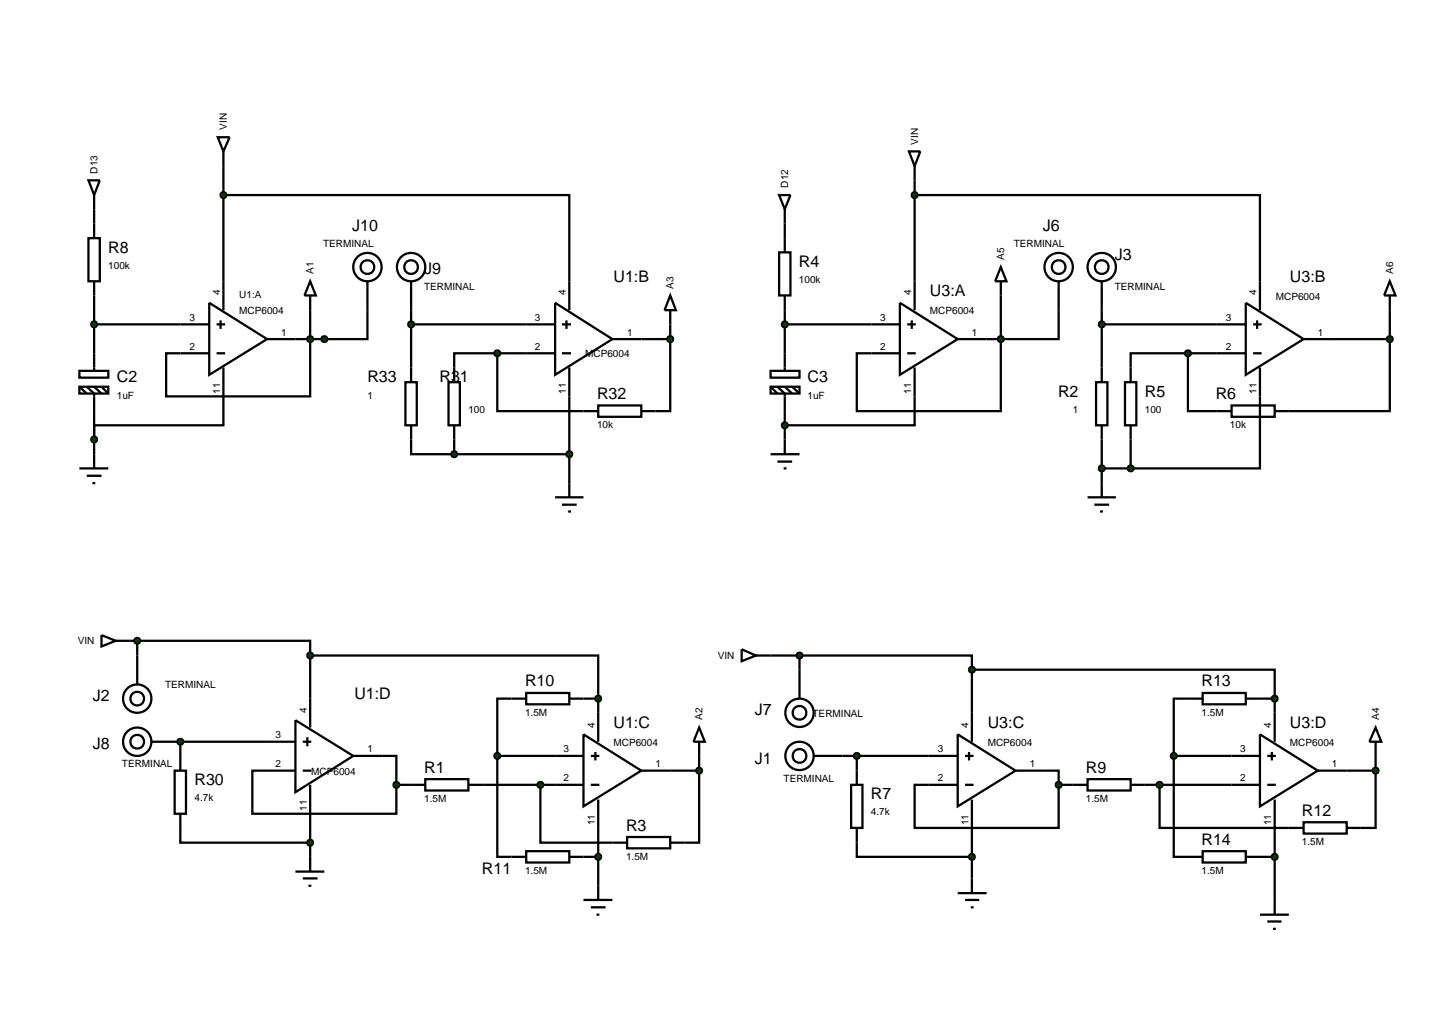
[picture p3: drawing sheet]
<svg xmlns="http://www.w3.org/2000/svg" width="257mm" height="180mm" viewBox="0 0 257 180" stroke-linecap="round" stroke-linejoin="round" font-family="sans-serif">
<g fill="none" stroke="#000" stroke-width=".4">
<path d="M16.6 36.9v5.1M39.4 34.4h61v15.2M39.4 29.3v20.3M138.4 39.4v2.6M161.3 34.4h60.9v15.2M161.3 31.8v17.8M15.6 42h2v7.6h-2zM16.6 57.2h15.2M16.6 49.6v15.8M54.7 54.7v15.2h-25.4v-7.6h2.5M64.8 54.7v5.1h-12.7M72.5 54.7v12.7"/>
<path d="M72.5 57.2h20.3M113.1 59.8h5.1M118.2 59.8v12.7h-5.1M118.2 57.2v2.6M138.4 57.2h15.3M138.4 54.7v7.6M174 59.8h2.5M176.5 59.8v12.7h-25.4v-10.2h2.6M176.5 52.1v7.7M186.7 54.7v5.1h-10.2M194.3 57.2h20.3M194.3 54.7v10.1"/>
<path d="M234.9 59.8h10.2M245.1 59.8v12.7h-17.8M245.1 54.7v5.1M14 65.4h5.1v1.2h-5.1zM14 68.2h5.1v1.2h-5.1zM14 68.2l1.3 1.2M15.3 68.2l1.3 1.2v13.2M16.6 68.2l1.3 1.2M17.9 68.2l1.2 1.2M39.4 69.9v5.1h-22.8v2.5M71.5 67.4h2v7.6h-2zM72.5 75v5.1h7.6"/>
<path d="M79.1 67.4h2v7.6h-2zM80.1 75v5.1M87.7 62.3h-7.6v5.1M87.7 62.3v10.2h17.8M87.7 62.3h5.1M100.4 69.9v15.3M105.5 71.5h7.6v2h-7.6zM138.4 72.5v5M161.3 69.9v5.1h-22.9M194.3 77.5v7.7M199.4 77.5v5.1M209.5 62.3h-10.1v2.5"/>
<path d="M209.5 62.3v10.2h5.1M209.5 62.3h5.1M222.2 69.9v12.7h-22.8M14 82.6h5.1M15.3 83.9h2.6M16.3 85.2h.5M80.1 80.1h20.3M194.3 82.6h5.1M22.9 113h1.3M24.2 113h30.5v2.6M24.2 113v2.6M54.7 115.6h50.8v7.6"/>
<path d="M54.7 115.6v7.6M135.9 115.6h5.1M141 115.6h30.4v2.5M141 115.6v2.5M171.4 118.1h53.4v5.1M171.4 118.1v7.6M47.1 135.9h-2.6v7.6h25.4v-5.1M47.1 130.8h-15.3v2.5M67.4 133.3h2.5v5.1M69.9 138.4h2.6M85.2 138.4h12.7M87.7 133.3v17.8h2.5"/>
<path d="M87.7 133.3h10.2M90.2 123.2h-2.5v10.1M95.3 138.4v10.2h12.7M102.9 123.2h2.6M105.5 123.2v2.5M118.2 135.9h5.1M123.3 135.9v12.7h-2.6M123.3 133.3v2.6M148.6 133.3h15.2M151.1 133.3v2.6M163.8 138.4h-2.5v7.6h25.4v-7.6M184.1 135.9h2.6v2.5"/>
<path d="M186.7 138.4h2.5M201.9 138.4h15.3M204.5 138.4v7.6h22.8M207 133.3v17.8h2.5M207 133.3h10.2M209.5 123.2h-2.5v10.1M222.2 123.2h2.6M224.8 123.2v2.5M237.5 135.9h5.1M242.6 135.9v10.1h-2.6M242.6 133.3v2.6M31.8 146v2.6h22.9"/>
<path d="M54.7 143.5v7.6M102.9 151.1h2.6M105.5 146v10.2M151.1 148.6v2.5h20.3M171.4 146v8.9M222.2 151.1h2.6M224.8 146v12.7"/>
</g>
<g fill="#004000" stroke="#000" stroke-width=".4">
<path d="M117.9 59.4l.3-.1-.5 .5zM118.2 59.3l.3 .1 .2 .4zM118.7 59.8l-.2 .4-.3 .1zM117.7 59.8l.5 .5-.4-.2z"/>
<path d="M72.1 56.9l.4-.2-.5 .5zM72.5 56.7l.4 .2 .1 .3zM72.5 57.7l.5-.5-.1 .3zM72 57.2l.5 .5-.3-.1z"/>
</g>
<g fill="#004000">
<path d="M118.2 59.3l.5 .5-.5 .5-.5-.5z"/>
<path d="M72.5 56.7l.5 .5-.5 .5-.5-.5z"/>
</g>
<g fill="none" stroke="#000" stroke-width=".4">
<path d="M30.8 135.9h2v7.6h-2zM31.8 133.3v2.6M72.5 138.4h2.5M75 137.4h7.6v2h-7.6zM82.6 138.4h2.6M90.2 123.2h2.6M92.8 122.2h7.6v2h-7.6zM100.4 123.2h2.5M31.8 143.5v2.5M52.1 153.7h5.1M53.4 154.9h2.6M54.4 156.2h.5"/>
<path d="M54.7 151.1v2.6M102.9 158.7h5.1M104.2 160h2.6M105.5 156.2v2.5M108 148.6h2.6M110.6 147.6h7.6v2h-7.6zM118.2 148.6h2.5M105.2 161.3h.5"/>
</g>
<path d="M105.2 122.8l.3-.1-.5 .5zM105.5 122.7l.3 .1 .2 .4zM106 123.2l-.2 .4-.3 .1zM105 123.2l.5 .5-.4-.2z" fill="#004000" stroke="#000" stroke-width=".4"/>
<path d="M105.5 122.7l.5 .5-.5 .5-.5-.5z" fill="#004000"/>
<g fill="none" stroke="#000" stroke-width=".4">
<path d="M31.8 57.2h5.1M36.9 53.4l10.2 6.4-10.2 6.3zM38.2 57.2h1.5M38.9 56.5v1.5M39.4 49.6v5.1M47.1 59.8h5M92.8 57.2h5.1M97.9 53.4l10.1 6.4-10.1 6.3zM99.1 57.2h1.6M99.9 56.5v1.5M100.4 49.6v5.1M108 59.8h5.1"/>
<path d="M31.8 62.3h5.1M38.2 62.3h1.5M39.4 64.8v5.1M92.8 62.3h5.1M99.1 62.3h1.6M100.4 64.8v5.1M47.1 135.9h5M47.1 130.8h5M52.1 127l10.2 6.3-10.2 6.4zM53.4 135.9h1.5M53.4 130.8h1.5M54.2 130v1.6"/>
<path d="M54.7 123.2v5.1M54.7 138.4v5.1M62.3 133.3h5.1M97.9 133.3h5M97.9 138.4h5M102.9 129.5l10.2 6.4-10.2 6.3zM104.2 133.3h1.5M104.2 138.4h1.5M105 132.6v1.5M105.5 125.7v5.1M113.1 135.9h5.1M90.2 151.1h2.6"/>
<path d="M92.8 150.1h7.6v2h-7.6zM100.4 151.1h2.5M105.5 141v5"/>
</g>
<path d="M54.4 148.2l.3-.1-.5 .5zM54.7 148.1l.3 .1 .2 .4zM55.2 148.6l-.2 .4-.3 .1zM54.2 148.6l.5 .5-.4-.2z" fill="#004000" stroke="#000" stroke-width=".4"/>
<path d="M54.7 148.1l.5 .5-.5 .5-.5-.5z" fill="#004000"/>
<g fill="none" stroke="#000" stroke-width=".4">
<path d="M54.7 49.6l1 2.5h-2zM54.7 52.1v2.6M64.8 49.6v5.1M72.5 49.6v5.1M118.2 52.1l1 2.6h-2zM118.2 54.7v2.5M137.4 44.5h2v7.6h-2zM138.4 42v2.5M138.4 52.1v2.6M135.9 65.4h5.1v1.2h-5.1zM135.9 68.2h5.1v1.2h-5.1zM135.9 68.2l1.2 1.2"/>
<path d="M137.1 68.2l1.3 1.2v3.1M138.4 62.3v3.1M138.4 77.5v2.6M138.4 68.2l1.3 1.2M139.7 68.2l1.3 1.2M193.3 67.4h2v7.6h-2zM194.3 64.8v2.6M194.3 75v2.5M198.4 67.4h2v7.6h-2zM199.4 64.8v2.6M199.4 75v2.5M214.6 72.5h2.6"/>
<path d="M217.2 71.5h7.6v2h-7.6zM224.8 72.5h2.5M135.9 80.1h5.1M137.1 81.4h2.6M138.2 82.6h.5M191.8 87.7h5M193 89h2.6M194 90.2h.5M194.3 85.2v2.5M24.2 115.6v5M26.7 130.8h5.1M123.3 128.3l1 2.5h-2z"/>
<path d="M123.3 130.8v2.5"/>
<circle cx="64.8" cy="47.1" r="2.51"/>
<circle cx="64.8" cy="47.1" r="1.21"/>
<circle cx="72.5" cy="47.1" r="2.51"/>
<circle cx="72.5" cy="47.1" r="1.21"/>
<circle cx="24.2" cy="130.8" r="2.51"/>
<circle cx="24.2" cy="123.2" r="2.51"/>
<circle cx="24.2" cy="123.2" r="1.21"/>
<circle cx="24.2" cy="130.8" r="1.21"/>
</g>
<g fill="#004000" stroke="#000" stroke-width=".4">
<path d="M244.8 59.4l.3-.1-.5 .5zM245.1 59.3l.4 .2 .1 .3zM245.1 60.3l.5-.5-.1 .3zM244.6 59.8l.5 .5-.3-.1z"/>
<path d="M194 56.8l.3-.1-.5 .5zM194.3 56.7l.4 .2 .1 .3zM194.3 57.7l.5-.5-.1 .3zM193.8 57.2l.5 .5-.3-.1z"/>
</g>
<g fill="#004000">
<path d="M245.1 59.3l.5 .5-.5 .5-.5-.5z"/>
<path d="M194.3 56.7l.5 .5-.5 .5-.5-.5z"/>
</g>
<path d="M150.1 138.4h2v7.6h-2zM151.1 135.9v2.5M151.1 146v2.6M168.9 157.5h5.1M170.2 158.7h2.5M171.2 160h.5M171.4 154.9v2.6" fill="none" stroke="#000" stroke-width=".4"/>
<path d="M150.8 132.9l.3-.1-.5 .5zM151.1 132.8l.3 .1 .2 .4zM151.6 133.3l-.1 .3-.4 .2zM150.6 133.3l.5 .5-.4-.2z" fill="#004000" stroke="#000" stroke-width=".4"/>
<path d="M151.1 132.8l.5 .5-.5 .5-.5-.5z" fill="#004000"/>
<g fill="none" stroke="#000" stroke-width=".4">
<path d="M189.2 138.4h2.6M191.8 137.4h7.6v2h-7.6zM199.4 138.4h2.5M209.5 123.2h2.6M212.1 122.2h7.6v2h-7.6zM219.7 123.2h2.5M224.8 158.7v2.6M227.3 146h2.6M229.9 145h7.6v2h-7.6zM237.5 146h2.5M222.2 161.3h5.1M223.5 162.5h2.5"/>
<path d="M224.5 163.8h.5"/>
</g>
<path d="M224.4 122.9l.4-.2-.5 .5zM224.8 122.7l.3 .1 .2 .4zM225.3 123.2l-.1 .3-.4 .2zM224.3 123.2l.5 .5-.4-.2z" fill="#004000" stroke="#000" stroke-width=".4"/>
<path d="M224.3 123.2l.5-.5 .5 .5-.5 .5z" fill="#004000"/>
<path d="M209.5 151.1h2.6M212.1 150.1h7.6v2h-7.6zM219.7 151.1h2.5" fill="none" stroke="#000" stroke-width=".4"/>
<path d="M224.4 150.8l.4-.2-.5 .5zM224.8 150.6l.4 .2 .1 .3zM224.8 151.6l.5-.5-.2 .4zM224.3 151.1l.5 .5-.3-.1z" fill="#004000" stroke="#000" stroke-width=".4"/>
<path d="M224.3 151.1l.5-.5 .5 .5-.5 .5z" fill="#004000"/>
<g fill="none" stroke="#000" stroke-width=".4">
<path d="M153.7 57.2h5M158.7 53.4l10.2 6.4-10.2 6.3zM160 57.2h1.5M160.8 56.5v1.5M161.3 49.6v5.1M168.9 59.8h5.1M176.5 47.1l1 2.5h-2zM176.5 49.6v2.5M186.7 49.6v5.1M194.3 49.6v5.1M214.6 57.2h5.1M219.7 53.4l10.2 6.4-10.2 6.3z"/>
<path d="M221 57.2h1.5M221.7 56.5v1.5M222.2 49.6v5.1M229.9 59.8h5M245.1 49.6l1 2.5h-2zM245.1 52.1v2.6M153.7 62.3h5M160 62.3h1.5M161.3 64.8v5.1M214.6 62.3h5.1M221 62.3h1.5M222.2 64.8v5.1"/>
<path d="M141 118.1v5.1M143.5 133.3h5.1M163.8 138.4h5.1M163.8 133.3h5.1M168.9 129.5l10.2 6.4-10.2 6.3zM170.2 138.4h1.5M170.2 133.3h1.5M170.9 132.6v1.5M171.4 125.7v5.1M179.1 135.9h5M217.2 138.4h5M217.2 133.3h5"/>
<path d="M222.2 129.5l10.2 6.4-10.2 6.3zM223.5 138.4h1.5M223.5 133.3h1.5M224.3 132.6v1.5M224.8 125.7v5.1M232.4 135.9h5.1M242.6 128.3l1 2.5h-2.1zM242.6 130.8v2.5M171.4 141v5M224.8 141v5"/>
<circle cx="186.7" cy="47.1" r="2.51"/>
<circle cx="186.7" cy="47.1" r="1.21"/>
<circle cx="194.3" cy="47.1" r="2.51"/>
<circle cx="194.3" cy="47.1" r="1.21"/>
<circle cx="141" cy="133.3" r="2.51"/>
<circle cx="141" cy="125.7" r="2.51"/>
<circle cx="141" cy="133.3" r="1.21"/>
<circle cx="141" cy="125.7" r="1.21"/>
</g>
<g fill="#004000" stroke="#000" stroke-width=".4">
<path d="M16.2 77.2l.4-.2-.5 .5zM16.6 77l.3 .1 .2 .4zM16.6 78l.5-.5-.2 .4zM16.1 77.5l.5 .5-.4-.2z"/>
<path d="M16.3 56.8l.3-.1-.5 .5zM16.6 56.7l.3 .1 .2 .4zM16.6 57.7l.5-.5-.2 .4zM16.1 57.2l.5 .5-.4-.2z"/>
<path d="M56.8 59.5l.4-.2-.5 .5zM57.2 59.3l.4 .2 .1 .3zM57.2 60.3l.5-.5-.1 .3zM56.7 59.8l.5 .5-.3-.1z"/>
<path d="M54.4 59.4l.3-.1-.5 .5zM54.7 59.3l.3 .1 .2 .4zM54.7 60.3l.5-.5-.2 .4zM54.2 59.8l.5 .5-.4-.2z"/>
<path d="M79.7 79.8l.4-.2-.5 .5zM80.1 79.6l.3 .1 .2 .4zM80.1 80.6l.5-.5-.2 .4zM79.6 80.1l.5 .5-.4-.2z"/>
<path d="M87.3 62l.4-.2-.5 .5zM87.7 61.8l.3 .1 .2 .4zM88.2 62.3l-.1 .3-.4 .2zM87.2 62.3l.5 .5-.4-.2z"/>
</g>
<g fill="#004000">
<path d="M16.1 77.5l.5-.5 .5 .5-.5 .5z"/>
<path d="M16.6 56.7l.5 .5-.5 .5-.5-.5z"/>
<path d="M56.7 59.8l.5-.5 .5 .5-.5 .5z"/>
<path d="M54.7 59.3l.5 .5-.5 .5-.5-.5z"/>
<path d="M80.1 79.6l.5 .5-.5 .5-.5-.5z"/>
<path d="M87.2 62.3l.5-.5 .5 .5-.5 .5z"/>
</g>
<path d="M17.9 112l2.5 1-2.5 1zM20.4 113h2.5" fill="none" stroke="#000" stroke-width=".4"/>
<g fill="#004000" stroke="#000" stroke-width=".4">
<path d="M31.4 130.5l.4-.2-.5 .5zM31.8 130.3l.4 .2 .1 .3zM32.3 130.8l-.1 .3-.4 .2zM31.3 130.8l.5 .5-.3-.1z"/>
<path d="M87.3 133l.4-.2-.5 .5zM87.7 132.8l.3 .1 .2 .4zM87.7 133.8l.5-.5-.1 .3zM87.2 133.3l.5 .5-.4-.2z"/>
<path d="M69.5 138.1l.4-.2-.5 .5zM69.9 137.9l.4 .2 .1 .3zM69.9 138.9l.5-.5-.2 .4zM69.4 138.4l.5 .5-.3-.1z"/>
<path d="M122.9 135.6l.4-.2-.5 .5zM123.3 135.4l.3 .1 .2 .4zM123.8 135.9l-.1 .3-.4 .2zM122.8 135.9l.5 .5-.4-.2z"/>
</g>
<g fill="#004000">
<path d="M31.3 130.8l.5-.5 .5 .5-.5 .5z"/>
<path d="M87.2 133.3l.5-.5 .5 .5-.5 .5z"/>
<path d="M69.4 138.4l.5-.5 .5 .5-.5 .5z"/>
<path d="M122.8 135.9l.5-.5 .5 .5-.5 .5z"/>
</g>
<path d="M160.3 26.7h2l-1 2.6zM161.3 29.3v2.5" fill="none" stroke="#000" stroke-width=".4"/>
<g fill="#004000" stroke="#000" stroke-width=".4">
<path d="M138.1 56.8l.3-.1-.5 .5zM138.4 56.7l.4 .2 .1 .3zM138.4 57.7l.5-.5-.1 .3zM137.9 57.2l.5 .5-.4-.2z"/>
<path d="M138.1 74.6l.3-.1-.5 .5zM138.4 74.5l.4 .2 .1 .3zM138.9 75l-.1 .3-.4 .2zM137.9 75l.5 .5-.4-.2z"/>
<path d="M176.2 59.4l.3-.1-.5 .5zM176.5 59.3l.4 .2 .1 .3zM177 59.8l-.1 .3-.4 .2zM176 59.8l.5 .5-.4-.2z"/>
<path d="M194 82.2l.3-.1-.5 .5zM194.3 82.1l.4 .2 .1 .3zM194.3 83.1l.5-.5-.1 .3zM193.8 82.6l.5 .5-.3-.1z"/>
<path d="M199.1 82.2l.3-.1-.5 .5zM199.4 82.1l.4 .2 .1 .3zM199.4 83.1l.5-.5-.2 .4zM198.9 82.6l.5 .5-.4-.2z"/>
<path d="M209.1 62l.4-.2-.5 .5zM209.5 61.8l.3 .1 .2 .4zM209.5 62.8l.5-.5-.1 .3zM209 62.3l.5 .5-.4-.2z"/>
</g>
<g fill="#004000">
<path d="M138.4 56.7l.5 .5-.5 .5-.5-.5z"/>
<path d="M138.4 74.5l.5 .5-.5 .5-.5-.5z"/>
<path d="M176.5 59.3l.5 .5-.5 .5-.5-.5z"/>
<path d="M194.3 82.1l.5 .5-.5 .5-.5-.5z"/>
<path d="M199.4 82.1l.5 .5-.5 .5-.5-.5z"/>
<path d="M209.5 61.8l.5 .5-.5 .5-.5-.5z"/>
</g>
<path d="M38.4 24.2h2.1l-1.1 2.5zM39.4 26.7v2.6M130.8 114.5l2.5 1.1-2.5 1zM133.3 115.6h2.6" fill="none" stroke="#000" stroke-width=".4"/>
<g fill="#004000" stroke="#000" stroke-width=".4">
<path d="M39.1 34l.3-.1-.5 .5zM39.4 33.9l.4 .2 .1 .3zM39.4 34.9l.5-.5-.1 .3zM38.9 34.4l.5 .5-.4-.2z"/>
<path d="M161 34l.3-.1-.5 .5zM161.3 33.9l.3 .1 .2 .4zM161.3 34.9l.5-.5-.2 .4zM160.8 34.4l.5 .5-.3-.1z"/>
<path d="M206.6 133l.4-.2-.5 .5zM207 132.8l.3 .1 .2 .4zM207.5 133.3l-.1 .3-.4 .2zM206.5 133.3l.5 .5-.4-.2z"/>
<path d="M242.2 135.6l.4-.2-.5 .5zM242.6 135.4l.4 .2 .1 .3zM243.1 135.9l-.1 .3-.4 .2zM242.1 135.9l.5 .5-.4-.2z"/>
<path d="M186.3 138.1l.4-.2-.5 .5zM186.7 137.9l.4 .2 .1 .3zM186.7 138.9l.5-.5-.2 .4zM186.2 138.4l.5 .5-.3-.1z"/>
<path d="M54.4 115.2l.3-.1-.5 .5zM54.7 115.1l.3 .1 .2 .4zM54.7 116.1l.5-.5-.2 .4zM54.2 115.6l.5 .5-.3-.1z"/>
</g>
<g fill="#004000">
<path d="M39.4 33.9l.5 .5-.5 .5-.5-.5z"/>
<path d="M161.3 33.9l.5 .5-.5 .5-.5-.5z"/>
<path d="M206.5 133.3l.5-.5 .5 .5-.5 .5z"/>
<path d="M242.6 135.4l.5 .5-.5 .5-.5-.5z"/>
<path d="M186.2 138.4l.5-.5 .5 .5-.5 .5z"/>
<path d="M54.7 115.1l.5 .5-.5 .5-.5-.5z"/>
</g>
<path d="M15.6 31.8h2l-1 2.6zM16.6 34.4v2.5M137.4 34.4h2l-1 2.5zM138.4 36.9v2.5" fill="none" stroke="#000" stroke-width=".4"/>
<g fill="#004000" stroke="#000" stroke-width=".4">
<path d="M94.9 138.1l.4-.2-.5 .5zM95.3 137.9l.4 .2 .1 .3zM95.8 138.4l-.2 .4-.3 .1zM94.8 138.4l.5 .5-.3-.1z"/>
<path d="M204.1 138.1l.4-.2-.5 .5zM204.5 137.9l.4 .2 .1 .3zM205 138.4l-.1 .3-.4 .2zM204 138.4l.5 .5-.4-.2z"/>
<path d="M105.1 150.8l.4-.2-.5 .5zM105.5 150.6l.3 .1 .2 .4zM106 151.1l-.2 .4-.3 .1zM105 151.1l.5 .5-.3-.1z"/>
<path d="M23.8 112.7l.4-.2-.5 .5zM24.2 112.5l.4 .2 .1 .3zM24.2 113.5l.5-.5-.2 .4zM23.7 113l.5 .5-.3-.1z"/>
<path d="M171 150.8l.4-.2-.5 .5zM171.4 150.6l.4 .2 .1 .3zM171.4 151.6l.5-.5-.2 .4zM170.9 151.1l.5 .5-.3-.1z"/>
<path d="M171.1 117.7l.3-.1-.5 .5zM171.4 117.6l.3 .1 .2 .4zM171.4 118.6l.5-.5-.2 .4zM170.9 118.1l.5 .5-.3-.1z"/>
<path d="M140.7 115.2l.3-.1-.5 .5zM141 115.1l.3 .1 .2 .4zM141.5 115.6l-.2 .4-.3 .1zM140.5 115.6l.5 .5-.3-.1z"/>
</g>
<g fill="#004000">
<path d="M94.8 138.4l.5-.5 .5 .5-.5 .5z"/>
<path d="M204.5 137.9l.5 .5-.5 .5-.5-.5z"/>
<path d="M105.5 150.6l.5 .5-.5 .5-.5-.5z"/>
<path d="M24.2 112.5l.5 .5-.5 .5-.5-.5z"/>
<path d="M171.4 150.6l.5 .5-.5 .5-.5-.5z"/>
<path d="M171.4 117.6l.5 .5-.5 .5-.5-.5z"/>
<path d="M141 115.1l.5 .5-.5 .5-.5-.5z"/>
</g>
<path d="M97.9 87.7h5M99.1 89h2.6M100.2 90.2h.5M100.4 85.2v2.5" fill="none" stroke="#000" stroke-width=".4"/>
<path d="M100.1 79.7l.3-.1-.5 .5zM100.4 79.6l.3 .1 .2 .4zM100.4 80.6l.5-.5-.2 .4zM99.9 80.1l.5 .5-.4-.2z" fill="#004000" stroke="#000" stroke-width=".4"/>
<path d="M99.9 80.1l.5-.5 .5 .5-.5 .5z" fill="#004000"/>
<g font-size="2.8">
<text x="62.1" y="40.8">J10</text>
<text x="183.9" y="40.8">J6</text>
<text x="19.1" y="44.6">R8</text>
<text x="140.9" y="47.1">R4</text>
<text x="196.6" y="45.9">J3</text>
<text x="74.8" y="48.4">J9</text>
<text x="108.2" y="49.8">U1:B</text>
<text x="164" y="52.3">U3:A</text>
<text x="227.5" y="49.8">U3:B</text>
<text x="20.6" y="67.4">C2</text>
<text x="64.8" y="67.4">R33</text>
<text x="77.5" y="67.4">R31</text>
<text x="105.3" y="70.4">R32</text>
<text x="142.4" y="67.4">C3</text>
<text x="186.6" y="70">R2</text>
<text x="201.9" y="70">R5</text>
<text x="214.4" y="70.4">R6</text>
<text x="16.4" y="123.6">J2</text>
<text x="62.5" y="123.3">U1:D</text>
<text x="92.6" y="121.1">R10</text>
<text x="211.9" y="121.1">R13</text>
<text x="108.2" y="128.4">U1:C</text>
<text x="133.1" y="126.2">J7</text>
<text x="174.2" y="128.4">U3:C</text>
<text x="227.5" y="128.4">U3:D</text>
<text x="16.4" y="132.2">J8</text>
<text x="74.8" y="136.3">R1</text>
<text x="133.1" y="134.8">J1</text>
<text x="191.5" y="136.3">R9</text>
<text x="34.3" y="138.5">R30</text>
<text x="153.6" y="141">R7</text>
<text x="229.6" y="143.9">R12</text>
<text x="110.4" y="146.5">R3</text>
<text x="211.9" y="149">R14</text>
<text x="85" y="154.1">R11</text>
</g>
<g font-size="1.8">
<text x="40" y="22.9" transform="rotate(-90 40 22.9)">VIN</text>
<text x="161.9" y="25.5" transform="rotate(-90 161.9 25.5)">VIN</text>
<text x="17.2" y="30.6" transform="rotate(-90 17.2 30.6)">D13</text>
<text x="139" y="33.1" transform="rotate(-90 139 33.1)">D12</text>
<text x="19.1" y="47.4">100k</text>
<text x="57" y="43.6">TERMINAL</text>
<text x="177.1" y="45.8" transform="rotate(-90 177.1 45.8)">A5</text>
<text x="178.8" y="43.6">TERMINAL</text>
<text x="38.8" y="52.1" transform="rotate(-90 38.8 52.1)">4</text>
<text x="42.2" y="52.6">U1:A</text>
<text x="55.3" y="48.3" transform="rotate(-90 55.3 48.3)">A1</text>
<text x="74.8" y="51.2">TERMINAL</text>
<text x="99.8" y="52.1" transform="rotate(-90 99.8 52.1)">4</text>
<text x="118.8" y="50.9" transform="rotate(-90 118.8 50.9)">A3</text>
<text x="140.9" y="49.9">100k</text>
<text x="160.7" y="52.1" transform="rotate(-90 160.7 52.1)">4</text>
<text x="196.6" y="51.2">TERMINAL</text>
<text x="221.6" y="52.1" transform="rotate(-90 221.6 52.1)">4</text>
<text x="225" y="52.9">MCP6004</text>
<text x="245.7" y="48.3" transform="rotate(-90 245.7 48.3)">A6</text>
<text x="33.4" y="56.6">3</text>
<text x="42.2" y="55.4">MCP6004</text>
<text x="49.6" y="59.2">1</text>
<text x="94.3" y="56.6">3</text>
<text x="110.6" y="59.2">1</text>
<text x="155.2" y="56.6">3</text>
<text x="164" y="55.4">MCP6004</text>
<text x="171.4" y="59.2">1</text>
<text x="216.2" y="56.6">3</text>
<text x="232.4" y="59.2">1</text>
<text x="33.4" y="61.7">2</text>
<text x="94.3" y="61.7">2</text>
<text x="103.2" y="63">MCP6004</text>
<text x="155.2" y="61.7">2</text>
<text x="216.2" y="61.7">2</text>
<text x="20.6" y="70.3">1uF</text>
<text x="38.8" y="69.4" transform="rotate(-90 38.8 69.4)">11</text>
<text x="64.8" y="70.3">1</text>
<text x="99.8" y="69.4" transform="rotate(-90 99.8 69.4)">11</text>
<text x="142.4" y="70.3">1uF</text>
<text x="160.7" y="69.4" transform="rotate(-90 160.7 69.4)">11</text>
<text x="221.6" y="69.4" transform="rotate(-90 221.6 69.4)">11</text>
<text x="82.6" y="72.8">100</text>
<text x="105.3" y="75.5">10k</text>
<text x="189.2" y="72.8">1</text>
<text x="201.9" y="72.8">100</text>
<text x="216.9" y="75.5">10k</text>
<text x="13.7" y="113.6">VIN</text>
<text x="126.6" y="116.2">VIN</text>
<text x="29.1" y="121.4">TERMINAL</text>
<text x="54.1" y="125.7" transform="rotate(-90 54.1 125.7)">4</text>
<text x="48.6" y="130.2">3</text>
<text x="92.6" y="126.2">1.5M</text>
<text x="104.9" y="128.3" transform="rotate(-90 104.9 128.3)">4</text>
<text x="108.2" y="131.5">MCP6004</text>
<text x="123.9" y="127" transform="rotate(-90 123.9 127)">A2</text>
<text x="143.3" y="126.4">TERMINAL</text>
<text x="170.8" y="128.3" transform="rotate(-90 170.8 128.3)">4</text>
<text x="174.2" y="131.5">MCP6004</text>
<text x="211.9" y="126.2">1.5M</text>
<text x="224.2" y="128.3" transform="rotate(-90 224.2 128.3)">4</text>
<text x="227.5" y="131.5">MCP6004</text>
<text x="243.2" y="127" transform="rotate(-90 243.2 127)">A4</text>
<text x="21.5" y="135.3">TERMINAL</text>
<text x="48.6" y="135.3">2</text>
<text x="54.9" y="136.6">MCP6004</text>
<text x="64.8" y="132.7">1</text>
<text x="99.4" y="132.7">3</text>
<text x="99.4" y="137.8">2</text>
<text x="115.6" y="135.3">1</text>
<text x="138.2" y="137.9">TERMINAL</text>
<text x="165.4" y="132.7">3</text>
<text x="165.4" y="137.8">2</text>
<text x="181.6" y="135.3">1</text>
<text x="218.7" y="132.7">3</text>
<text x="218.7" y="137.8">2</text>
<text x="234.9" y="135.3">1</text>
<text x="34.3" y="141.3">4.7k</text>
<text x="54.1" y="143" transform="rotate(-90 54.1 143)">11</text>
<text x="74.8" y="141.4">1.5M</text>
<text x="153.6" y="143.8">4.7k</text>
<text x="191.5" y="141.4">1.5M</text>
<text x="104.9" y="145.5" transform="rotate(-90 104.9 145.5)">11</text>
<text x="170.8" y="145.5" transform="rotate(-90 170.8 145.5)">11</text>
<text x="224.2" y="145.5" transform="rotate(-90 224.2 145.5)">11</text>
<text x="229.6" y="149">1.5M</text>
<text x="92.6" y="154.1">1.5M</text>
<text x="110.4" y="151.6">1.5M</text>
<text x="211.9" y="154.1">1.5M</text>
</g>
</svg>
